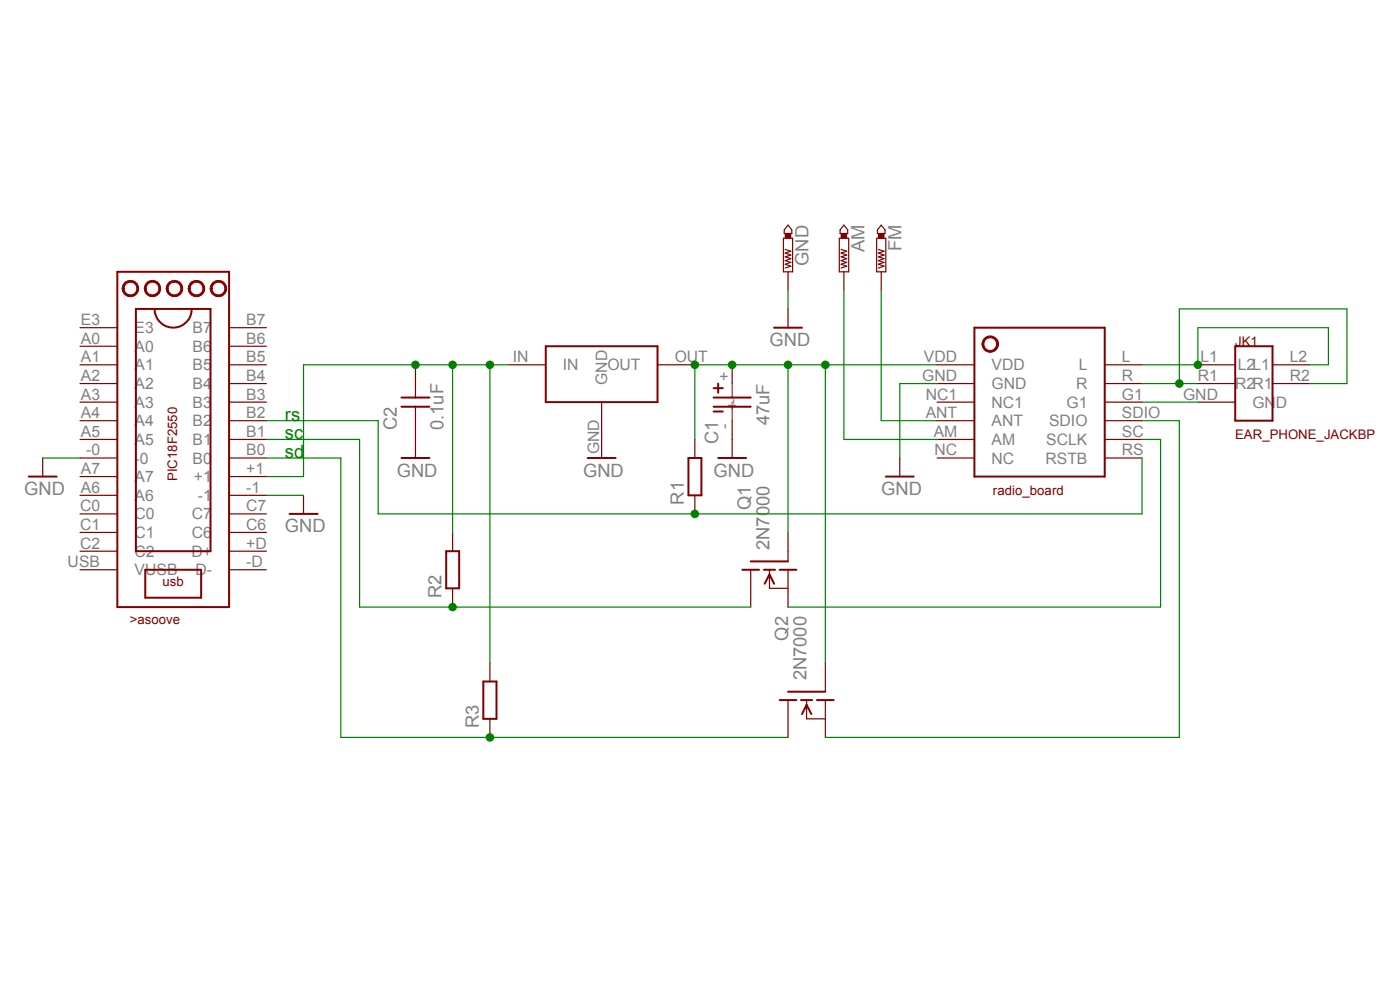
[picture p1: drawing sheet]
<svg xmlns="http://www.w3.org/2000/svg" width="297mm" height="210mm" viewBox="0 0 297 210" stroke-linecap="round" stroke-linejoin="round" font-family="sans-serif">
<path d="M262 73.4h8v15.8h-8z" fill="none" stroke="#800000" stroke-width=".42"/>
<path d="M178.1 50.5h1.9v7.2h-1.9zM178.4 52.9l1.2 .4-1.2 .4 1.2 .4-1.2 .4 1.2 .4-1.2 .4 1.2 .4-1.2 .3 1.2 .5-1.2 .4M179 47.8l.8 1v.7h-1.6v-.7zM254.1 77.4h7.9M270 77.4h7.8M254.1 81.4h7.9M254.1 85.3h7.9M270 81.4h7.8" fill="none" stroke="#800000" stroke-width=".25"/>
<path d="M178.4 49.5h1.2v1h-1.2z" fill-rule="evenodd" fill="#800000"/>
<path d="M178.4 49.5h1.2v1h-1.2z" fill="none" stroke="#800000" stroke-width=".21"/>
<path d="M179 57.7v3.9M186 50.5h1.9v7.2h-1.9zM186.4 52.9l1.1 .4-1.1 .4 1.1 .4-1.1 .4 1.1 .4-1.1 .4 1.1 .4-1.1 .3 1.1 .5-1.1 .4M186.9 47.8l.8 1v.7h-1.6v-.7z" fill="none" stroke="#800000" stroke-width=".25"/>
<path d="M186.4 49.5h1.1v1h-1.1z" fill-rule="evenodd" fill="#800000"/>
<path d="M186.4 49.5h1.1v1h-1.1z" fill="none" stroke="#800000" stroke-width=".21"/>
<path d="M166.2 50.5h1.9v7.2h-1.9zM166.6 52.9l1.2 .4-1.2 .4 1.2 .4-1.2 .4 1.2 .4-1.2 .4 1.2 .4-1.2 .3 1.2 .5-1.2 .4M167.2 47.8l.8 1v.7h-1.6v-.7zM186.9 57.7v3.9" fill="none" stroke="#800000" stroke-width=".25"/>
<path d="M166.6 49.5h1.2v1h-1.2z" fill-rule="evenodd" fill="#800000"/>
<path d="M166.6 49.5h1.2v1h-1.2z" fill="none" stroke="#800000" stroke-width=".21"/>
<path d="M167.2 57.7v3.9" fill="none" stroke="#800000" stroke-width=".25"/>
<path d="M36 59.8a1.76 1.76 0 0 1 2.6 .7 1.76 1.76 0 0 1-1.2 2.4 1.76 1.76 0 0 1-2.1-1.7h.3a1.36 1.36 0 0 1 1.9-1.3 1.36 1.36 0 0 1 .5 2.2 1.36 1.36 0 0 1-2.3-.5l-.1-.4h-.3v-.5z" fill-rule="evenodd" fill="#800000"/>
<path d="M36 59.8a1.76 1.76 0 0 1 2.6 .7 1.76 1.76 0 0 1-1.2 2.4 1.76 1.76 0 0 1-2.1-1.7h.3a1.36 1.36 0 0 1 1.9-1.3 1.36 1.36 0 0 1 .5 2.2 1.36 1.36 0 0 1-2.3-.5l-.1-.4h-.3v-.5z" fill="none" stroke="#800000" stroke-width=".21"/>
<path d="M40.6 59.8a1.76 1.76 0 0 1 2.7 .7 1.76 1.76 0 0 1-1.2 2.4 1.76 1.76 0 0 1-2.2-1.7h.4a1.36 1.36 0 0 1 2-1.1 1.36 1.36 0 0 1 .3 2.3 1.36 1.36 0 0 1-2.2-.8l-.1-.4h-.4l.1-.5z" fill-rule="evenodd" fill="#800000"/>
<path d="M40.6 59.8a1.76 1.76 0 0 1 2.7 .7 1.76 1.76 0 0 1-1.2 2.4 1.76 1.76 0 0 1-2.2-1.7h.4a1.36 1.36 0 0 1 2-1.1 1.36 1.36 0 0 1 .3 2.3 1.36 1.36 0 0 1-2.2-.8l-.1-.4h-.4l.1-.5z" fill="none" stroke="#800000" stroke-width=".21"/>
<path d="M44.9 60.2a1.76 1.76 0 0 1 2.9 0 1.76 1.76 0 0 1-.9 2.7 1.76 1.76 0 0 1-2.3-1.7h.4a1.36 1.36 0 0 1 2-1.1 1.36 1.36 0 0 1 .2 2.3 1.36 1.36 0 0 1-2.2-.8v-.4h-.4z" fill-rule="evenodd" fill="#800000"/>
<path d="M44.9 60.2a1.76 1.76 0 0 1 2.9 0 1.76 1.76 0 0 1-.9 2.7 1.76 1.76 0 0 1-2.3-1.7h.4a1.36 1.36 0 0 1 2-1.1 1.36 1.36 0 0 1 .2 2.3 1.36 1.36 0 0 1-2.2-.8v-.4h-.4z" fill="none" stroke="#800000" stroke-width=".21"/>
<path d="M31.3 59.8a1.74 1.74 0 0 1 2.6 .7 1.74 1.74 0 0 1-1.2 2.4 1.74 1.74 0 0 1-2.1-1.7h.4a1.36 1.36 0 0 1 1.9-1.3 1.36 1.36 0 0 1 .4 2.2 1.36 1.36 0 0 1-2.2-.5l-.1-.4h-.4l.1-.5z" fill-rule="evenodd" fill="#800000"/>
<path d="M31.3 59.8a1.74 1.74 0 0 1 2.6 .7 1.74 1.74 0 0 1-1.2 2.4 1.74 1.74 0 0 1-2.1-1.7h.4a1.36 1.36 0 0 1 1.9-1.3 1.36 1.36 0 0 1 .4 2.2 1.36 1.36 0 0 1-2.2-.5l-.1-.4h-.4l.1-.5z" fill="none" stroke="#800000" stroke-width=".21"/>
<path d="M26.6 59.8a1.76 1.76 0 0 1 2.7 .7 1.76 1.76 0 0 1-1.2 2.4 1.76 1.76 0 0 1-2.2-1.7h.4a1.36 1.36 0 0 1 2-1.1 1.36 1.36 0 0 1 .2 2.3 1.36 1.36 0 0 1-2.1-.8l-.1-.4h-.4l.1-.5z" fill-rule="evenodd" fill="#800000"/>
<path d="M26.6 59.8a1.76 1.76 0 0 1 2.7 .7 1.76 1.76 0 0 1-1.2 2.4 1.76 1.76 0 0 1-2.2-1.7h.4a1.36 1.36 0 0 1 2-1.1 1.36 1.36 0 0 1 .2 2.3 1.36 1.36 0 0 1-2.1-.8l-.1-.4h-.4l.1-.5z" fill="none" stroke="#800000" stroke-width=".21"/>
<path d="M24.9 57.7h23.7v71.1h-23.7zM28.8 65.5h15.9v51.4h-15.9zM32.8 65.5a3.9 3.9 0 0 0 3.9 4 3.9 3.9 0 0 0 4-4M206.7 69.5h27.7v31.6h-27.7zM30.8 120.9h11.9v5.9h-11.9z" fill="none" stroke="#800000" stroke-width=".42"/>
<g fill="none" stroke="#800000" stroke-width=".25">
<path d="M17 69.5h7.9M17 73.4h7.9M17 77.4h7.9M48.6 69.5h7.9M48.6 73.4h7.9M48.6 77.4h7.9M198.8 77.4h7.9M234.4 77.4h7.9M17 81.4h7.9M17 85.3h7.9M17 89.2h7.9M17 93.2h7.9"/>
<path d="M17 97.2h7.9M48.6 81.4h7.9M48.6 85.3h7.9M48.6 89.2h7.9M48.6 93.2h7.9M48.6 97.2h7.9M198.8 81.4h7.9M198.8 85.3h7.9M198.8 89.2h7.9M198.8 93.2h7.9M198.8 97.2h7.9M234.4 81.4h7.9"/>
<path d="M234.4 85.3h7.9M234.4 89.2h7.9M234.4 93.2h7.9M234.4 97.2h7.9M17 101.1h7.9M17 105.1h7.9M17 109h7.9M17 112.9h7.9M17 116.9h7.9M48.6 101.1h7.9M48.6 105.1h7.9M48.6 109h7.9"/>
<path d="M48.6 112.9h7.9M48.6 116.9h7.9M17 120.9h7.9M48.6 120.9h7.9"/>
</g>
<path d="M208.7 72a1.76 1.76 0 0 1 2.8 0 1.76 1.76 0 0 1-.9 2.7 1.76 1.76 0 0 1-2.3-1.7h.4a1.36 1.36 0 0 1 1.9-1.3 1.36 1.36 0 0 1 .4 2.2 1.36 1.36 0 0 1-2.2-.5l-.1-.4h-.4z" fill-rule="evenodd" fill="#800000"/>
<path d="M208.7 72a1.76 1.76 0 0 1 2.8 0 1.76 1.76 0 0 1-.9 2.7 1.76 1.76 0 0 1-2.3-1.7h.4a1.36 1.36 0 0 1 1.9-1.3 1.36 1.36 0 0 1 .4 2.2 1.36 1.36 0 0 1-2.2-.5l-.1-.4h-.4zM155.3 81.4v2.9M155.3 86.3v2.9" fill="none" stroke="#800000" stroke-width=".21"/>
<g fill="none" stroke="#800000" stroke-width=".42">
<path d="M115.8 73.4h23.7v11.9h-23.7zM164.2 69.5h5.9M85.2 86.3h5.9M85.2 84.3h5.9M85.2 97.2h5.9M124.7 97.2h5.9M146 97.2h2.8v7.9h-2.8zM151.4 86.3h7.9M151.4 84.3h7.9M151.4 82.3h1.9M151.4 87.3h1.9M152.4 97.2h5.9"/>
<path d="M152.4 81.4v1.9M6.1 101.1h5.9M61.4 109h6M94.7 116.9h2.7v7.9h-2.7zM159.3 119.1h7.9M187.9 101.1h5.9M157.5 120.9h3.5M162.1 120.9h2.3M162.2 123.8l1-2 1 2M165.4 120.9h3.6M102.5 144.6h2.8v7.9h-2.8zM165.4 148.5h3.6"/>
<path d="M167.2 146.7h7.9M169.9 148.5h2.4M170.1 151.5l1-2 1 2M173.3 148.5h3.6"/>
</g>
<g fill="none" stroke="#800000" stroke-width=".25">
<path d="M88.1 77.4v6.9M107.9 77.4h7.9M139.5 77.4h7.9M155.3 77.4v4M167.2 65.5v4M9.1 97.2v3.9M88.1 86.3v10.9M127.6 85.3v11.9M147.4 93.2v4M155.3 89.2v8M190.9 97.2v3.9M64.4 105.1v3.9"/>
<path d="M96 112.9v4M147.4 105.1v3.9M167.2 112.9v6.1M96 124.8v4M159.3 120.9v7.9M163.2 120.9v3.9h4M167.2 120.9v7.9M103.9 140.6v4M103.9 152.5v3.9M167.2 148.5v7.9M171.1 148.5v4h4M175.1 140.6v6"/>
<path d="M175.1 148.5v7.9"/>
</g>
<path d="M242.3 81.4h11.8M250.2 81.4v-15.9h35.5v15.9h-7.9" fill="none" stroke="#008000" stroke-width=".25"/>
<circle cx="250.2" cy="81.4" r=".8" fill="#008000"/>
<circle cx="250.2" cy="81.4" r=".8" fill="none" stroke="#008000" stroke-width=".21"/>
<path d="M242.3 77.4h11.8v-7.9h27.7v7.9h-4" fill="none" stroke="#008000" stroke-width=".25"/>
<circle cx="254.1" cy="77.4" r=".8" fill="#008000"/>
<circle cx="254.1" cy="77.4" r=".8" fill="none" stroke="#008000" stroke-width=".21"/>
<path d="M179 61.6v31.6h19.8M186.9 61.6v27.6h11.9M56.5 89.2h23.7v19.8h162.1v-11.8M242.3 85.3h11.8M242.3 89.2h7.9v67.2h-75.1M242.3 93.2h3.9v35.6h-79" fill="none" stroke="#008000" stroke-width=".25"/>
<circle cx="147.4" cy="109" r=".8" fill="#008000"/>
<circle cx="147.4" cy="109" r=".8" fill="none" stroke="#008000" stroke-width=".21"/>
<path d="M167.2 61.6v3.9M9.1 97.2h7.9M56.5 93.2h19.8v35.6h83M198.8 81.4h-7.9v15.8M56.5 105.1h7.9" fill="none" stroke="#008000" stroke-width=".25"/>
<circle cx="96" cy="128.8" r=".8" fill="#008000"/>
<circle cx="96" cy="128.8" r=".8" fill="none" stroke="#008000" stroke-width=".21"/>
<path d="M56.5 97.2h15.8v59.2h94.9" fill="none" stroke="#008000" stroke-width=".25"/>
<circle cx="103.9" cy="156.4" r=".8" fill="#008000"/>
<circle cx="103.9" cy="156.4" r=".8" fill="none" stroke="#008000" stroke-width=".21"/>
<path d="M64.4 77.4v23.7h-7.9M103.9 77.4v63.2M107.9 77.4h-11.9v35.5" fill="none" stroke="#008000" stroke-width=".25"/>
<circle cx="103.9" cy="77.4" r=".8" fill="#008000"/>
<circle cx="103.9" cy="77.4" r=".8" fill="none" stroke="#008000" stroke-width=".21"/>
<path d="M64.4 77.4h23.7" fill="none" stroke="#008000" stroke-width=".25"/>
<circle cx="88.1" cy="77.4" r=".8" fill="#008000"/>
<circle cx="88.1" cy="77.4" r=".8" fill="none" stroke="#008000" stroke-width=".21"/>
<path d="M88.1 77.4h7.9" fill="none" stroke="#008000" stroke-width=".25"/>
<circle cx="96" cy="77.4" r=".8" fill="#008000"/>
<circle cx="96" cy="77.4" r=".8" fill="none" stroke="#008000" stroke-width=".21"/>
<path d="M147.4 77.4v15.8M175.1 77.4v63.2M198.8 77.4h-31.6v35.5" fill="none" stroke="#008000" stroke-width=".25"/>
<circle cx="175.1" cy="77.4" r=".8" fill="#008000"/>
<circle cx="175.1" cy="77.4" r=".8" fill="none" stroke="#008000" stroke-width=".21"/>
<circle cx="167.2" cy="77.4" r=".8" fill="#008000"/>
<circle cx="167.2" cy="77.4" r=".8" fill="none" stroke="#008000" stroke-width=".21"/>
<circle cx="147.4" cy="77.4" r=".8" fill="#008000"/>
<circle cx="147.4" cy="77.4" r=".8" fill="none" stroke="#008000" stroke-width=".21"/>
<path d="M147.4 77.4h19.8" fill="none" stroke="#008000" stroke-width=".25"/>
<circle cx="155.3" cy="77.4" r=".8" fill="#008000"/>
<circle cx="155.3" cy="77.4" r=".8" fill="none" stroke="#008000" stroke-width=".21"/>
<g font-size="3.9" fill="#808080">
<text x="183.4" y="53.6" transform="rotate(-90 183.4 53.6)">AM</text>
<text x="191.3" y="53.3" transform="rotate(-90 191.3 53.3)">FM</text>
<text x="171.5" y="56.4" transform="rotate(-90 171.5 56.4)">GND</text>
<text x="163.2" y="73.4">GND</text>
<text x="84.2" y="91.2" transform="rotate(-90 84.2 91.2)">C2</text>
<text x="94.1" y="91.2" transform="rotate(-90 94.1 91.2)">0.1uF</text>
<text x="152.4" y="94.2" transform="rotate(-90 152.4 94.2)">C1</text>
<text x="163.2" y="90.3" transform="rotate(-90 163.2 90.3)">47uF</text>
<text x="84.2" y="101.1">GND</text>
<text x="123.7" y="101.1">GND</text>
<text x="151.4" y="101.1">GND</text>
<text x="5.1" y="105.1">GND</text>
<text x="145.1" y="107" transform="rotate(-90 145.1 107)">R1</text>
<text x="186.9" y="105.1">GND</text>
<text x="60.5" y="112.9">GND</text>
<text x="159.3" y="108.3" transform="rotate(-90 159.3 108.3)">Q1</text>
<text x="163.2" y="116.7" transform="rotate(-90 163.2 116.7)">2N7000</text>
<text x="93.7" y="126.8" transform="rotate(-90 93.7 126.8)">R2</text>
<text x="167.2" y="135.9" transform="rotate(-90 167.2 135.9)">Q2</text>
<text x="171.1" y="144.3" transform="rotate(-90 171.1 144.3)">2N7000</text>
<text x="101.6" y="154.4" transform="rotate(-90 101.6 154.4)">R3</text>
</g>
<g font-size="3.9" fill="#008000">
<text x="60.5" y="89.2">rs</text>
<text x="60.5" y="93.2">sc</text>
<text x="60.5" y="97.2">sd</text>
</g>
<g font-size="3.3" fill="#808080">
<text x="17.1" y="69">E3</text>
<text x="28.5" y="70.7">E3</text>
<text x="40.9" y="70.7">B7</text>
<text x="52.2" y="69">B7</text>
<text x="17.1" y="72.9">A0</text>
<text x="17.1" y="76.8">A1</text>
<text x="28.5" y="74.6">A0</text>
<text x="40.9" y="74.6">B6</text>
<text x="52.2" y="76.8">B5</text>
<text x="52.2" y="72.9">B6</text>
<text x="108.8" y="76.8">IN</text>
<text x="143.1" y="76.8">OUT</text>
<text x="196" y="76.8">VDD</text>
<text x="238" y="76.8">L</text>
<text x="254.7" y="76.8">L1</text>
<text x="273.6" y="76.8">L2</text>
<text x="17.1" y="80.8">A2</text>
<text x="28.5" y="78.6">A1</text>
<text x="28.5" y="82.5">A2</text>
<text x="40.9" y="82.5">B4</text>
<text x="40.9" y="78.6">B5</text>
<text x="52.2" y="80.8">B4</text>
<text x="119.4" y="78.6">IN</text>
<text x="128.8" y="81.7" transform="rotate(-90 128.8 81.7)">GND</text>
<text x="128.9" y="78.6">OUT</text>
<text x="154.8" y="80.8" transform="rotate(-90 154.8 80.8)">+</text>
<text x="195.7" y="80.8">GND</text>
<text x="210.4" y="78.6">VDD</text>
<text x="210.4" y="82.5">GND</text>
<text x="228.3" y="82.5">R</text>
<text x="228.9" y="78.6">L</text>
<text x="238" y="80.8">R</text>
<text x="254.1" y="80.8">R1</text>
<text x="262" y="82.5">R2R1</text>
<text x="262.6" y="78.6">L2L1</text>
<text x="273.6" y="80.8">R2</text>
<text x="17.1" y="84.8">A3</text>
<text x="17.1" y="88.7">A4</text>
<text x="28.5" y="86.5">A3</text>
<text x="40.9" y="86.5">B3</text>
<text x="52.2" y="88.7">B2</text>
<text x="52.2" y="84.8">B3</text>
<text x="156.5" y="87" transform="rotate(-90 156.5 87)">+-</text>
<text x="196.4" y="88.7">ANT</text>
<text x="196.4" y="84.8">NC1</text>
<text x="210.4" y="86.5">NC1</text>
<text x="226.3" y="86.5">G1</text>
<text x="238" y="84.8">G1</text>
<text x="238" y="88.7">SDIO</text>
<text x="251" y="84.8">GND</text>
<text x="265.7" y="86.5">GND</text>
<text x="17.1" y="92.7">A5</text>
<text x="28.5" y="90.4">A4</text>
<text x="28.5" y="94.4">A5</text>
<text x="40.9" y="94.4">B1</text>
<text x="40.9" y="90.4">B2</text>
<text x="52.2" y="92.7">B1</text>
<text x="154.8" y="90.9" transform="rotate(-90 154.8 90.9)">-</text>
<text x="198.1" y="92.7">AM</text>
<text x="210.4" y="90.4">ANT</text>
<text x="210.4" y="94.4">AM</text>
<text x="222" y="94.4">SCLK</text>
<text x="222.5" y="90.4">SDIO</text>
<text x="238" y="92.7">SC</text>
<text x="17.1" y="100.5">A7</text>
<text x="18.3" y="96.6">-0</text>
<text x="28.5" y="98.3">-0</text>
<text x="40.9" y="98.3">B0</text>
<text x="52.2" y="100.5">+1</text>
<text x="52.2" y="96.6">B0</text>
<text x="127.1" y="96.4" transform="rotate(-90 127.1 96.4)">GND</text>
<text x="198.2" y="96.6">NC</text>
<text x="210.4" y="98.3">NC</text>
<text x="221.8" y="98.3">RSTB</text>
<text x="238" y="96.6">RS</text>
<text x="17.1" y="104.5">A6</text>
<text x="28.5" y="102.3">A7</text>
<text x="28.5" y="106.3">A6</text>
<text x="41.1" y="102.3">+1</text>
<text x="42" y="106.3">-1</text>
<text x="52.2" y="104.5">-1</text>
<text x="17" y="108.5">C0</text>
<text x="17" y="112.4">C1</text>
<text x="28.5" y="110.2">C0</text>
<text x="40.7" y="110.2">C7</text>
<text x="52.2" y="112.4">C6</text>
<text x="52.2" y="108.5">C7</text>
<text x="17" y="116.4">C2</text>
<text x="28.5" y="114.1">C1</text>
<text x="28.5" y="118.1">C2</text>
<text x="40.6" y="118.1">D+</text>
<text x="40.7" y="114.1">C6</text>
<text x="52.2" y="116.4">+D</text>
<text x="14.4" y="120.3">USB</text>
<text x="28.5" y="122">VUSB</text>
<text x="41.4" y="122">D-</text>
<text x="52.2" y="120.3">-D</text>
</g>
<g font-size="2.8" fill="#800000">
<text x="262" y="73.4">JK1</text>
<text x="262" y="93.2">EAR_PHONE_JACKBP</text>
<text x="37.6" y="102.1" transform="rotate(-90 37.6 102.1)">PIC18F2550</text>
<text x="210.7" y="105.1">radio_board</text>
<text x="34.5" y="124.3">usb</text>
<text x="27.5" y="132.5">&gt;asoove</text>
</g>
</svg>
